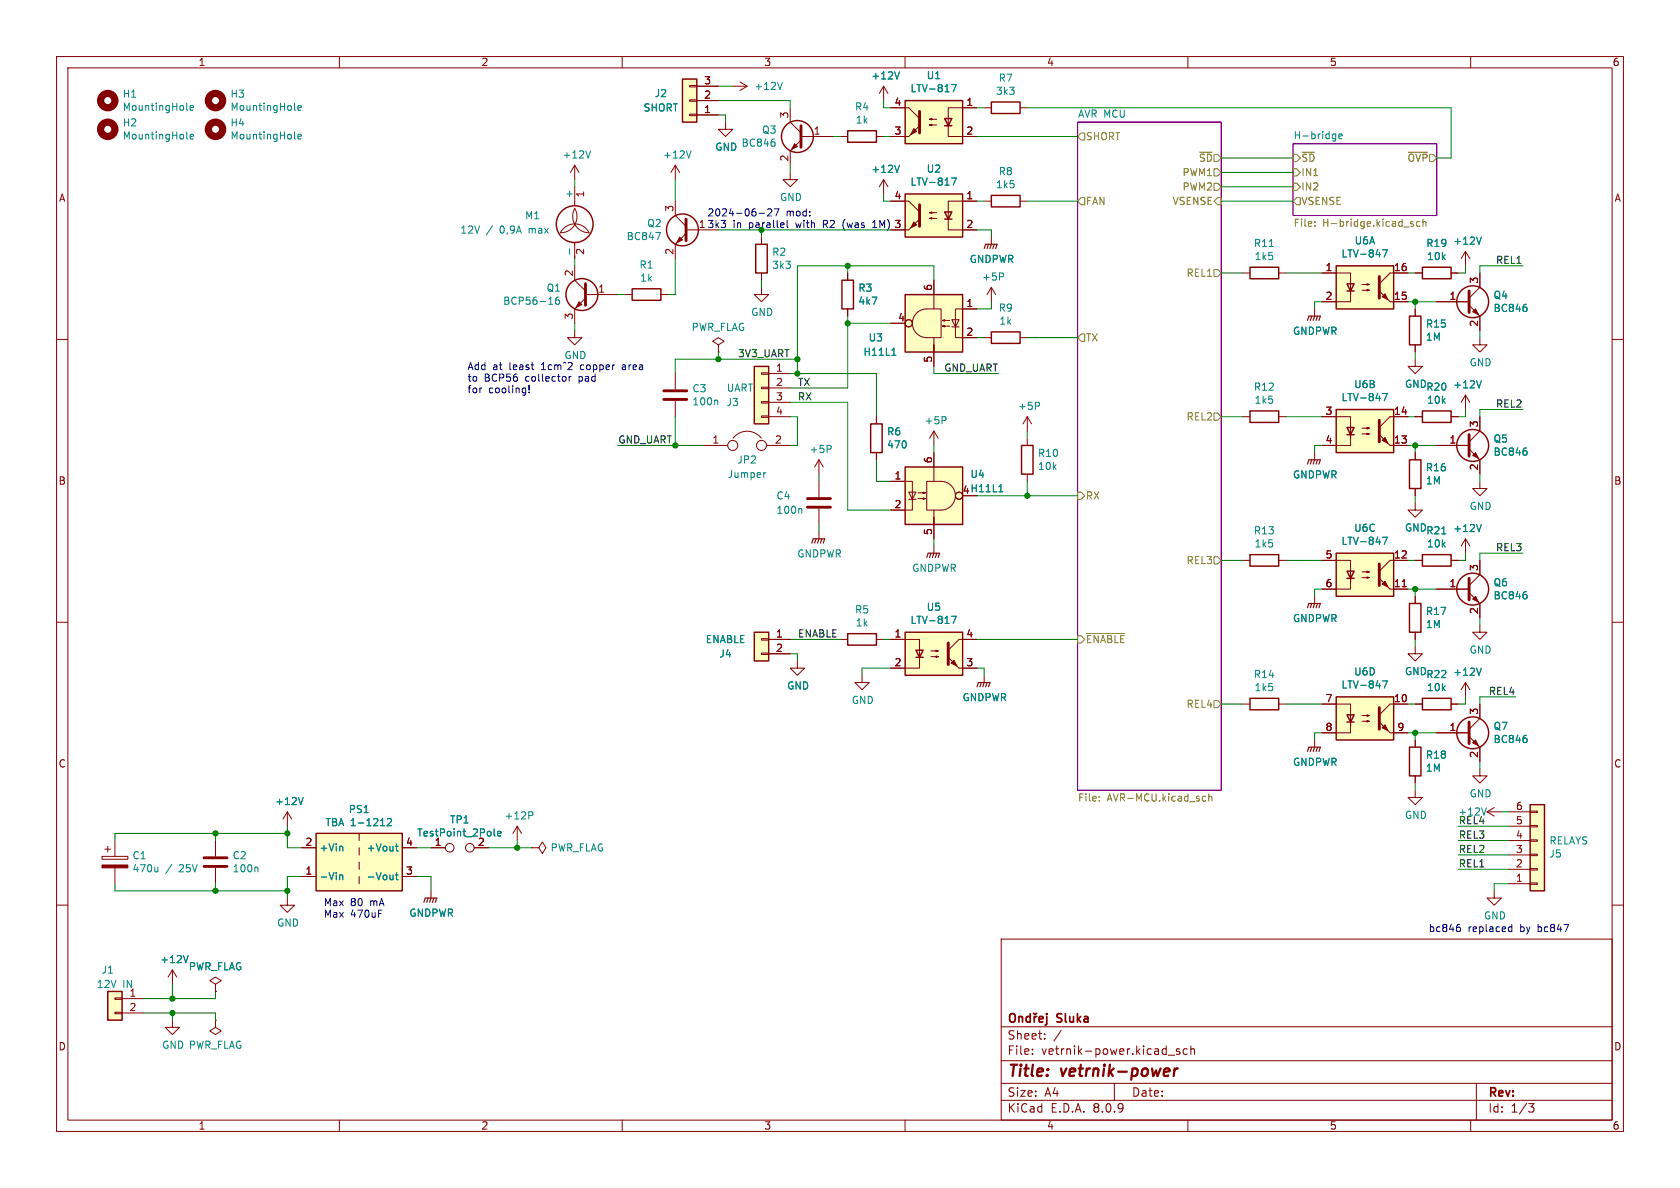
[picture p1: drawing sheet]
<svg xmlns="http://www.w3.org/2000/svg" width="297mm" height="210mm" viewBox="0 0 297 210" stroke-linecap="round" stroke-linejoin="round" font-family="sans-serif">
<g fill="none" stroke="#840000" stroke-width=".18">
<path d="M10 10h277v190h-277zM12 12h273v186h-273zM60 10v2M110 10v2M160 10v2M210 10v2M260 10v2M149.9 48.3v1.2M149.9 54.6v1.3M174 59.7h1.3M175.3 50.8l-.8 1.3M175.3 50.8v2.5"/>
<path d="M175.3 50.8l.7 1.3M180.3 59.7h1.3M232.4 54.6v1.3M250.2 54.6v1.3M254 53.3h5.7M259.7 54l1.9 1.9v2.5M261.6 59.7v1.3h1.3l-1.3 1.2-1.3-1.2h1.3M261.6 48.3v2.5l-1.9 1.9M10 60h2M219.7 73.7h1.3M226.1 73.7h1.2M250.2 61v1.2"/>
<path d="M250.2 73.7h1.3M254 78.7h5.7M256.5 73.7h1.3M259.1 69.9l-.8 1.2M259.1 69.9v2.5M259.1 69.9l.7 1.2M259.7 79.4l1.9 1.9v2.5M261.6 73.7v2.5l-1.9 1.9M285 60h2M232.4 80v1.3M10 110h2M285 110h2"/>
<path d="M38.1 148.6v2.8M38.1 153.4v2.8M10 160h2M38.1 174l1-.6-1-.7-1 .7 1 .6v1.3M38.1 175.3h.1M177 166h108v32h-108zM285 160h2M60 198v2M110 198v2M160 198v2M177 194.5h108M177 191.5h108"/>
<path d="M177 187.5h108M177 181.5h108M182.5 186.3v.1M182.5 185.5v.1M184.7 183.6v.1M184.7 182.8v.1M187.6 182.1l-1.3 2M197 191.5v3M206.5 186.5h1.2M208.5 185.5l-.3-.1-.2 .2v.2l.5 .2v.3h-.5M209.9 185.5l-.4-.1-.3 .3v.4l.1 .2h.6M210 198v2"/>
<path d="M210.5 185.5l.2-.1 .4 .1 .1 .9M210.5 184.9v1.5M260 198v2M261 191.5v6.5M270.2 195.1h1l-.5 .6 .4 .1 .1 .5-.3 .3h-.4"/>
</g>
<path d="M207.7 188.9l-.2 1.3M208.2 188.9l-.4 .1-.2 .3" fill="none" stroke="#840000" stroke-width=".4"/>
<path d="M178.7 179.3a.5 .5 0 0 1 .5-.1 .5 .5 0 0 1 .3 .5v.5a.5 .5 0 0 1-.5 .5 .5 .5 0 0 1-.5-.5v-.5zM180.1 179.7v1M180.1 179.8l.2-.1 .4 .1 .1 .9M182.1 179.8l-.4-.1-.3 .3v.4l.2 .2h.5M182.1 179.2v1.5M182.7 179.1l.3 .2 .3-.2M182.8 179.7v1M183.3 179.7l-.3 .1-.2 .2M185.1 179.2v.1M185.1 179.7v1.3l-.3 .2M183.7 180.2l.7-.2-.1-.2-.4-.1-.2 .2 .1 .7h.5" fill="none" stroke="#840000" stroke-width=".3"/>
<path d="M190.5 21.6h25.4v118.1h-25.4zM228.6 25.4h25.4v12.7h-25.4z" fill="none" stroke="#840084" stroke-width=".18"/>
<g fill="none" stroke="#848400" stroke-width=".18">
<path d="M191.1 23.5h.7v1.3h-.7l-.6-.7zM191.1 34.9h.7v1.3h-.7l-.6-.6zM214.6 29.8h.7l.6 .7-.6 .6h-.7zM214.6 32.4h.7l.6 .6-.6 .7h-.7zM215.3 34.9h.6v1.3h-.6l-.7-.6zM228.6 27.3h.6l.7 .6-.7 .7h-.6zM228.6 29.8h.6l.7 .7-.7 .6h-.6zM228.6 32.4h.6l.7 .6-.7 .7h-.6zM229.2 34.9h.7v1.3h-.7l-.6-.6zM232.4 39.9v.1M232.4 39.2v.1M249 26.9h3.4"/>
<path d="M249.4 39.5l.5 .1v.2l-.2 .2-.3-.1M249.4 39.2h.5M251 39.2h-.3l-.3 .2 .1 .5h.5M251.6 39.3l.1-.1h.3l.1 .8M251.6 38.7v1.3M191.1 59.1h.7v1.2h-.7l-.6-.6zM214.6 47.6h.7l.6 .7-.6 .6h-.7zM214.6 73h.7l.6 .7-.6 .6h-.7zM190.5 87h.6l.7 .6-.7 .7h-.6zM214.6 98.4h.7l.6 .7-.6 .6h-.7zM190.5 112.4h.6l.7 .6-.7 .7h-.6zM192.1 112h6.8"/>
<path d="M214.6 123.8h.7l.6 .7-.6 .6h-.7zM194.3 141.5v.1M194.3 140.8v.1M212.8 140.8h.4M213.2 141.5l-.4 .1M213.7 140.9l.2-.1h.3v.8M213.7 140.3v1.3"/>
</g>
<path d="M235.8 23.7h.3M236.1 23.7v1l-.2 .2M236.1 24.5h-.3M236.7 24.1l.6-.1-.1-.3h-.3l-.2 .2v.6h.5M177.2 48.3l.2 .2v.3l-.2 .1M269.8 54.3l.2 .2-.2 .5M261.9 67.3l-.4 1.3M269.8 79.7l.2 .2-.2 .5M45.4 153.3l.2 .2v.6" fill="none" stroke="#008484" stroke-width=".18"/>
<g fill="none" stroke="#840000" stroke-width=".25">
<path d="M148.8 49.5h2.1v5.1h-2.1zM175.3 58.7h5v2h-5zM249.2 55.9h2v5.1h-2zM221 72.6h5.1v2.1h-5.1zM251.5 72.6h5v2.1h-5z"/>
<circle cx="260.3" cy="53.3" r="2.82"/>
<circle cx="260.3" cy="78.7" r="2.82"/>
</g>
<path d="M231.1 56.6l.3-.7h2l-.2 .7M231.9 55.9l-.3 .7M232.4 55.9l-.2 .7M232.9 55.9l-.2 .7M231.1 82l.3-.7h2l-.2 .7M231.9 81.3l-.3 .7M232.4 81.3l-.2 .7M232.9 81.3l-.2 .7" fill="none" stroke="#840000" stroke-width=".2"/>
<path d="M259.7 51.4v3.8M259.7 76.8v3.8M36.1 153.2h4M36.1 151.6h4" fill="none" stroke="#840000" stroke-width=".51"/>
<g fill="#840000" stroke="#840000" stroke-width=".18">
<path d="M260.3 80.5l.6-.5 .5 1z"/>
<path d="M260.3 55.1l.6-.5 .5 1z"/>
</g>
<path d="M160 52.1h10.2v10.1h-10.2z" fill="#ffffc2"/>
<path d="M160 52.1h10.2v10.1h-10.2z" fill="none" stroke="#840000" stroke-width=".25"/>
<g fill="none" stroke="#840000" stroke-width=".18">
<path d="M157.5 57.2h2.5M162 55.4a2.54 2.54 0 0 1 1.8-.8h2.6v5.1h-2.6a2.54 2.54 0 0 1-2.3-1.6 2.54 2.54 0 0 1 .5-2.7zM165.1 59.7v2.5v-1.2M165.1 49.5v5.1M166.6 57.7l.4-.2v.3l-.4-.1h1.3M166.6 56.6l.4-.1v.3l-.4-.2h1.3M168.3 56.5h1.2l-.6 1.3zM168.3 57.8h1.2M172.7 54.6h-3.8v5.1h3.8M165.1 62.2v2.6"/>
<circle cx="160.7" cy="57.1" r=".63"/>
</g>
<path d="M157.7 62.8h.7M157.9 61.7l.1-.2v1.3" fill="none" stroke="#008484" stroke-width=".18"/>
<path d="M160 34.3h10.2v7.6h-10.2z" fill="#ffffc2"/>
<path d="M160 34.3h10.2v7.6h-10.2zM167 37.5h1.3l-.7 1.2zM167 38.7h1.3M221 47.2h5.1v2.1h-5.1zM251.5 47.2h5v2.1h-5zM249.2 81.3h2v5.1h-2z" fill="none" stroke="#840000" stroke-width=".25"/>
<g fill="none" stroke="#840000" stroke-width=".18">
<path d="M156.2 31.8l-.8 1.2M156.2 31.8v2.5M156.2 31.8l.8 1.2M157.5 35.6h3.2l1.9 1.9M164.3 38.6l.4-.1v.2l-.4-.1h1.3M164.3 37.6l.4-.1v.2l-.4-.1h1.3M167.6 38.7v1.9h5.1M172.7 35.6h-5.1v3.3M157.5 40.6h3.2M219.7 48.3h1.3M226.1 48.3h1.2M250.2 48.3h1.3"/>
<path d="M256.5 48.3h1.3M250.2 80v1.3M250.2 86.4v1.2M261.6 85.1v1.3h1.3l-1.3 1.2-1.3-1.2h1.3M18 151.4h4.6v.5h-4.6zM18.5 150.1h1.1M19 149.6v1M20.3 148.6v2.8M20.3 153.4v2.8M30.5 180.3v1.3h1.2l-1.2 1.3-1.3-1.3h1.3"/>
</g>
<g fill="#840000" stroke="#840000" stroke-width=".18">
<path d="M160.7 40.6l1.9-1.9z"/>
<path d="M161.5 39.2l.6 .6-1.1 .5z"/>
<path d="M18 152.9h4.6v.5h-4.6z"/>
</g>
<path d="M162.6 36.2v3.8" fill="none" stroke="#840000" stroke-width=".51"/>
<path d="M159 29.2l-.4 1.3M168.2 31.5h.9l-.6 1.2M224.4 43.6h.7M27.9 153.3v.8M27.9 154l-.2 .1" fill="none" stroke="#008484" stroke-width=".18"/>
<path d="M236.2 72.4h10.2v7.6h-10.2z" fill="#ffffc2"/>
<path d="M236.2 72.4h10.2v7.6h-10.2zM238.1 75.6h1.3l-.6 1.2zM238.1 76.8h1.3" fill="none" stroke="#840000" stroke-width=".25"/>
<path d="M233.7 73.7h5.1v3.8v-1.9M238.8 76.8v1.9h-5.1M240.8 76.7h1.3l-.4 .1v-.2l.4 .1M240.8 75.7h1.3l-.4 .1v-.2l.4 .1M245.7 78.7h3.2M248.9 73.7h-3.2l-1.9 1.9M250.2 63.5v1.3h1.3l-1.3 1.2-1.3-1.2h1.3M38.1 180.3v1.3l1 .6-1 .7-1-.7 1-.6M38.1 180.3h.1" fill="none" stroke="#840000" stroke-width=".18"/>
<g fill="#840000" stroke="#840000" stroke-width=".18">
<path d="M243.8 76.8l1.9 1.9z"/>
<path d="M244.3 77.9l.6-.6 .5 1.1z"/>
</g>
<path d="M243.8 74.3v3.8" fill="none" stroke="#840000" stroke-width=".51"/>
<path d="M244.4 69.6h.9l-.6 1.2" fill="none" stroke="#008484" stroke-width=".18"/>
<path d="M19 175.3h2.6v5h-2.6z" fill="#ffffc2"/>
<g fill="none" stroke="#840000" stroke-width=".18">
<path d="M134.6 41.9v1.3M134.6 48.3v1.2M127 61l1-.7-1-.6-1 .6 1 .7v1.2M127 62.2h.1M144.8 81.3l-.8 1.3M144.8 81.3v2.5M144.8 85.1v2.8M144.8 89.9v2.8M144.8 81.3l.7 1.3M250.2 88.9v1.3h1.3l-1.3 1.2-1.3-1.2h1.3M219.7 124.5h1.3M226.1 124.5h1.2"/>
<path d="M232.4 130.8v1.3M50.8 158.8v1.2h1.3l-1.3 1.3-1.3-1.3h1.3M50.8 143.5l-.8 1.3M50.8 143.5v2.6M50.8 143.5l.8 1.3M76.2 149.9h2.5M83.8 149.9h2.6M91.4 146.1l-.7 1.2M91.4 146.1v2.5M91.4 146.1l.8 1.2M94 149.9h1.2l.7-1.1 .6 1.1-.6 1-.7-1M94 149.9h.1"/>
<path d="M20.3 178.9h1.3v.3h-1.3zM20.3 176.4h1.3v.3h-1.3zM21.6 176.5h3.8M21.6 179.1h3.8"/>
<circle cx="79.5" cy="149.9" r=".76"/>
<circle cx="83.1" cy="149.9" r=".76"/>
</g>
<path d="M133.6 43.2h2v5.1h-2zM221 123.4h5.1v2.1h-5.1zM19 175.3h2.6v5h-2.6z" fill="none" stroke="#840000" stroke-width=".25"/>
<path d="M146.7 78.7l.2 .3v.3l-.2 .1M141.6 89.9l.1 .2v.6M53.6 141l-.4 1.2M87.4 146.5v1.1l.1 .2M88 147.4l.6-.1-.1-.3h-.4l-.1 .1v.6h.5M93.5 143.5h.5l.2 .2-.1 .4-.6 .1" fill="none" stroke="#008484" stroke-width=".18"/>
<path d="M231.1 132.8l.3-.7h2l-.2 .7M231.9 132.1l-.3 .7M232.4 132.1l-.2 .7M232.9 132.1l-.2 .7" fill="none" stroke="#840000" stroke-width=".2"/>
<path d="M142.7 89.7h4.1M142.7 88.1h4.1" fill="none" stroke="#840000" stroke-width=".51"/>
<path d="M133.3 111.8h2.6v5h-2.6z" fill="#ffffc2"/>
<g fill="none" stroke="#840000" stroke-width=".18">
<path d="M101.6 58.4v1.3h1.3l-1.3 1.3-1.3-1.3h1.3M101.6 47v2.5l1.9 1.9M103.5 52.7l-1.9 1.9v2.6M103.5 52.1h5.7M110.5 52.1h1.3M116.8 52.1h1.3M134.6 50.8v1.3h1.3l-1.3 1.2-1.3-1.2h1.3M119.4 66v2.8M119.4 70.9v2.8M124.5 78.7h4.2M129.6 77.5a3.1 3.1 0 0 1 5 0M135.5 78.7h4.2"/>
<path d="M154.9 73.7v1.2M154.9 80v1.3M134.6 115.4h1.3v.3h-1.3zM134.6 112.9h1.3v.3h-1.3zM135.9 113h3.8M135.9 115.6h3.8M141 116.8v1.3h1.2l-1.2 1.3-1.3-1.3h1.3"/>
<circle cx="129.5" cy="78.7" r=".89"/>
<circle cx="134.6" cy="78.7" r=".89"/>
</g>
<g fill="none" stroke="#840000" stroke-width=".25">
<path d="M111.8 51.1h5v2h-5zM153.9 74.9h2.1v5.1h-2.1zM133.3 111.8h2.6v5h-2.6z"/>
<circle cx="102.9" cy="52.1" r="2.82"/>
</g>
<path d="M103.5 50.2v3.8M117.3 70.6h4.1M117.3 69.1h4.1" fill="none" stroke="#840000" stroke-width=".51"/>
<path d="M102.4 53.3l.5 .5-1 .6z" fill="#840000" stroke="#840000" stroke-width=".18"/>
<path d="M97 53.8h.7M98.8 52.5l-.3 .1a.86 .86 0 0 0 0 1.2l.4-.1v-.5l-.2-.2h-.2l-.3 .2M126.7 70.7l.2 .2v.7M135.4 83.6l-.3 .1" fill="none" stroke="#008484" stroke-width=".18"/>
<path d="M133.3 64.8h2.6v10.1h-2.6z" fill="#ffffc2"/>
<g fill="none" stroke="#840000" stroke-width=".18">
<path d="M156.2 15.2l-.8 1.3M156.2 15.2v2.6M156.2 15.2l.8 1.3M174 35.6h1.3M180.3 35.6h1.3M175.3 41.9v1.3M134.6 73.5h1.3v.3h-1.3zM134.6 71h1.3v.2h-1.3zM134.6 68.5h1.3v.2h-1.3zM134.6 65.9h1.3v.3h-1.3zM135.9 66h3.8M135.9 68.6h3.8"/>
<path d="M135.9 71.1h3.8M135.9 73.7h3.8M181.6 77.5v1.2M181.6 83.8v1.3M152.4 119.4v1.3h1.3l-1.3 1.2-1.3-1.2h1.3M174 119.4v1.3M30.5 171.5l-.8 1.2M30.5 171.5v2.5M30.5 171.5l.7 1.2"/>
</g>
<path d="M175.3 34.5h5v2.1h-5zM133.3 64.8h2.6v10.1h-2.6zM180.6 78.7h2v5.1h-2z" fill="none" stroke="#840000" stroke-width=".25"/>
<path d="M174 43.9l.2-.7h2.1l-.3 .7M174.8 43.2l-.3 .7M175.3 43.2l-.3 .7M175.8 43.2l-.3 .7M172.7 121.4l.3-.7h2l-.2 .7M173.5 120.7l-.3 .7M174 120.7l-.3 .7M174.5 120.7l-.3 .7" fill="none" stroke="#840000" stroke-width=".2"/>
<path d="M159 12.7l-.4 1.3M33.3 168.9l-.4 1.3" fill="none" stroke="#008484" stroke-width=".18"/>
<path d="M160 17.8h10.2v7.6h-10.2z" fill="#ffffc2"/>
<path d="M160 17.8h10.2v7.6h-10.2zM175.3 18h5v2.1h-5zM167 21h1.3l-.7 1.2zM167 22.2h1.3" fill="none" stroke="#840000" stroke-width=".25"/>
<path d="M157.5 19.1h3.2l1.9 1.9M172.7 19.1h-5.1v3.3M174 19.1h1.3M180.3 19.1h1.3M157.5 24.1h3.2M164.3 22.1l.4-.1v.2l-.4-.1h1.3M164.3 21.1l.4-.1v.2l-.4-.1h1.3M167.6 22.2v1.9h5.1M259.1 44.5l-.8 1.2M259.1 44.5v2.5M259.1 44.5l.7 1.2" fill="none" stroke="#840000" stroke-width=".18"/>
<g fill="#840000" stroke="#840000" stroke-width=".18">
<path d="M160.7 24.1l1.9-1.9z"/>
<path d="M161.5 22.7l.6 .5-1.1 .5z"/>
</g>
<path d="M162.6 19.7v3.8" fill="none" stroke="#840000" stroke-width=".51"/>
<path d="M168.2 15h.9l-.6 1.2M261.9 41.9l-.4 1.3" fill="none" stroke="#008484" stroke-width=".18"/>
<path d="M160 111.8h10.2v7.6h-10.2z" fill="#ffffc2"/>
<path d="M160 111.8h10.2v7.6h-10.2zM161.9 114.9h1.3l-.6 1.3zM161.9 116.2h1.3" fill="none" stroke="#840000" stroke-width=".25"/>
<path d="M157.5 113h5.1v3.3M162.6 116.2v1.9h-5.1M164.6 116.1h1.3l-.4 .1v-.2l.4 .1M164.6 115.1h1.3l-.4 .1v-.3l.4 .2M169.5 118.1h3.2M172.7 113h-3.2l-1.9 1.9" fill="none" stroke="#840000" stroke-width=".18"/>
<g fill="#840000" stroke="#840000" stroke-width=".18">
<path d="M167.6 116.2l1.9 1.9z"/>
<path d="M168.7 116.7l.5 1-1.1-.5z"/>
</g>
<path d="M167.6 113.7v3.8" fill="none" stroke="#840000" stroke-width=".51"/>
<path d="M168.2 108.9h.9l-.6 1.3" fill="none" stroke="#008484" stroke-width=".18"/>
<path d="M160 82.6h10.2v10.1h-10.2z" fill="#ffffc2"/>
<g fill="none" stroke="#840000" stroke-width=".25">
<path d="M160 82.6h10.2v10.1h-10.2zM149.9 112h5v2h-5zM249.2 106.7h2v5.1h-2zM251.5 123.4h5v2.1h-5z"/>
<circle cx="141" cy="24.1" r="2.82"/>
</g>
<g fill="none" stroke="#840000" stroke-width=".18">
<path d="M139.7 19.1v2.5l1.9 1.9M141.6 24.8l-1.9 1.9v2.5M141.6 24.1h5.7M165.1 76.2v2.5M165.1 76.2l-.8 1.3M165.1 76.2l.8 1.3M181.6 73.7l-.8 1.2M181.6 73.7v2.5M181.6 73.7l.8 1.2M144.8 94v1.3M157.5 85.1h3.8v5.1h-3.8M160.7 87h1.2l-.6 1.3z"/>
<path d="M160.7 88.3h1.2M162.3 88.1h1.3l-.4 .2v-.3l.4 .1M162.3 87.1h1.3l-.4 .1v-.2l.4 .1M163.8 85.1h2.6a2.54 2.54 0 0 1 2.5 2.5 2.54 2.54 0 0 1-2.5 2.6h-2.6zM165.1 90.2v2.5v-1.3M165.1 80v5.1M165.1 92.7v2.6M165.1 96.5v1.3M148.6 113h1.3M154.9 113h1.3M250.2 114.3v1.3h1.3l-1.3 1.2-1.3-1.2h1.3M250.2 105.4v1.3"/>
<path d="M250.2 111.8v1.2M261.6 110.5v1.3h1.3l-1.3 1.2-1.3-1.2h1.3M250.2 124.5h1.3M256.5 124.5h1.3M259.1 120.7l-.8 1.2M259.1 120.7v2.5M259.1 120.7l.7 1.2"/>
<circle cx="169.5" cy="87.6" r=".63"/>
</g>
<path d="M136.9 25.1l.1 .2-.1 .5M167 73.7l.3 .2-.1 .3-.2 .1M183.5 71.1l.3 .3-.1 .3-.2 .1M176.6 86.9h.7M176.8 85.9l.1-.2v1.2M261.9 118.1l-.4 1.3" fill="none" stroke="#008484" stroke-width=".18"/>
<path d="M143.5 96l.3-.7h2l-.3 .7M144.3 95.3l-.3 .7M144.8 95.3l-.3 .7M145.3 95.3l-.3 .7M163.8 98.6l.3-.8h2l-.2 .8M164.6 97.8l-.3 .8M165.1 97.8l-.3 .8M165.6 97.8l-.2 .8" fill="none" stroke="#840000" stroke-width=".2"/>
<path d="M141.6 22.2v3.8" fill="none" stroke="#840000" stroke-width=".51"/>
<path d="M140.5 25.4l.5 .5-1 .5z" fill="#840000" stroke="#840000" stroke-width=".18"/>
<path d="M236.2 123.2h10.2v7.6h-10.2z" fill="#ffffc2"/>
<path d="M251.5 98h5v2.1h-5zM236.2 123.2h10.2v7.6h-10.2zM238.1 126.4h1.3l-.6 1.2zM238.1 127.6h1.3" fill="none" stroke="#840000" stroke-width=".25"/>
<g fill="none" stroke="#840000" stroke-width=".18">
<path d="M129.5 15.2h2.6M130.8 14.5l1.3 .7M132.1 15.2l-1.3 .8M250.2 99.1h1.3M256.5 99.1h1.3M259.1 95.3l-.8 1.2M259.1 95.3v2.5M259.1 95.3l.7 1.2M232.4 105.4v1.3M233.7 124.5h5.1v3.8v-1.9M238.8 127.6v1.9h-5.1M240.8 127.5h1.3l-.4 .1v-.2l.4 .1"/>
<path d="M240.8 126.5h1.3l-.4 .1v-.2l.4 .1M245.7 129.5h3.2M248.9 124.5h-3.2l-1.9 1.9"/>
</g>
<g fill="#840000" stroke="#840000" stroke-width=".18">
<path d="M243.8 127.6l1.9 1.9z"/>
<path d="M244.3 128.7l.6-.6 .5 1.1z"/>
</g>
<path d="M243.8 125.1v3.8" fill="none" stroke="#840000" stroke-width=".51"/>
<path d="M138.3 14.5l-.4 1.3M254.9 94.4h.7M261.9 92.7l-.4 1.3M244.4 120.4h.9l-.6 1.2" fill="none" stroke="#008484" stroke-width=".18"/>
<path d="M231.1 107.4l.3-.7h2l-.2 .7M231.9 106.7l-.3 .7M232.4 106.7l-.2 .7M232.9 106.7l-.2 .7" fill="none" stroke="#840000" stroke-width=".2"/>
<path d="M120.6 14h2.6v7.6h-2.6z" fill="#ffffc2"/>
<path d="M121.9 15.1h1.3v.3h-1.3zM121.9 17.7h1.3v.2h-1.3zM123.2 17.8h3.8M123.2 15.2h3.8M121.9 20.2h1.3v.2h-1.3zM123.2 20.3h3.8M250.2 139.7v1.3h1.3l-1.3 1.2-1.3-1.2h1.3M250.2 130.8v1.3M250.2 137.2v1.2M261.6 135.9v1.3h1.3l-1.3 1.2-1.3-1.2h1.3" fill="none" stroke="#840000" stroke-width=".18"/>
<path d="M120.6 14h2.6v7.6h-2.6zM249.2 132.1h2v5.1h-2z" fill="none" stroke="#840000" stroke-width=".25"/>
<path d="M236.2 97.8h10.2v7.6h-10.2z" fill="#ffffc2"/>
<path d="M236.2 97.8h10.2v7.6h-10.2zM238.1 101h1.3l-.6 1.2zM238.1 102.2h1.3" fill="none" stroke="#840000" stroke-width=".25"/>
<path d="M128.3 21.6v1.3h1.2l-1.2 1.2-1.3-1.2h1.3M139.7 30.5v1.3h1.3l-1.3 1.2-1.3-1.2h1.3M233.7 99.1h5.1v3.8v-1.9M248.9 99.1h-3.2l-1.9 1.9M238.8 102.2v1.9h-5.1M240.8 102.1h1.3l-.4 .1v-.2l.4 .1M240.8 101.1h1.3l-.4 .1v-.2l.4 .1M245.7 104.1h3.2M247.9 103.7h.7M264.2 157.5v1.3h1.2l-1.2 1.2-1.3-1.2h1.3" fill="none" stroke="#840000" stroke-width=".18"/>
<g fill="#840000" stroke="#840000" stroke-width=".18">
<path d="M243.8 102.2l1.9 1.9z"/>
<path d="M244.3 103.3l.6-.6 .5 1.1z"/>
</g>
<path d="M243.8 99.7v3.8" fill="none" stroke="#840000" stroke-width=".51"/>
<path d="M244.4 95h.9l-.6 1.2" fill="none" stroke="#008484" stroke-width=".18"/>
<path d="M270.5 142.2h2.5v15.3h-2.5z" fill="#ffffc2"/>
<g fill="none" stroke="#840000" stroke-width=".18">
<path d="M101.6 29.2v2.6M101.6 33v3.4M101.6 29.2l-.8 1.3M101.6 29.2l.8 1.3M101.6 36.8a2.87 2.87 0 0 1-2.5 4.3 2.84 2.84 0 0 1 2.5-1.5 2.84 2.84 0 0 1 2.5 1.5 2.92 2.92 0 0 1-2.5-4.3zM148.6 24.1h1.3M154.9 24.1h1.3M101.6 42.9v2.8M219.7 99.1h1.3M226.1 99.1h1.2M254 129.5h5.7M259.7 130.2l1.9 1.9v2.5"/>
<path d="M261.6 124.5v2.5l-1.9 1.9M262.9 143.5h2.5M262.9 143.5l1.3 .8M264.2 142.7l-1.3 .8M266.7 156.2h3.8M266.7 153.7h3.8M266.7 151.1h3.8M266.7 148.6h3.8M266.7 146.1h3.8M266.7 143.5h3.8M270.5 143.4h1.3v.2h-1.3zM270.5 145.9h1.3v.3h-1.3z"/>
<path d="M270.5 148.5h1.3v.2h-1.3zM270.5 151h1.3v.3h-1.3zM270.5 153.5h1.3v.3h-1.3zM270.5 156.1h1.3v.2h-1.3z"/>
</g>
<g fill="none" stroke="#840000" stroke-width=".25">
<path d="M149.9 23.1h5v2h-5zM221 98h5.1v2.1h-5.1zM270.5 142.2h2.5v15.3h-2.5z"/>
<circle cx="101.6" cy="39.6" r="3.3"/>
<circle cx="260.3" cy="129.5" r="2.82"/>
</g>
<g fill="none" stroke="#840000" stroke-width="1.3">
<circle cx="19" cy="17.8" r="1.27"/>
<circle cx="38.1" cy="17.8" r="1.27"/>
<circle cx="19" cy="22.9" r="1.27"/>
<circle cx="38.1" cy="22.9" r="1.27"/>
</g>
<path d="M33 19.3l.2 .2M33.6 19.1l.6-.1v-.3h-.4l-.2 .1 .1 .6h.5M52.1 19.3l.1 .2M52.7 19.1l.6-.1-.1-.3h-.4l-.1 .1v.6h.5M33 24.4l.2 .2M33.6 24.2l.6-.2v-.2l-.4-.1-.2 .2 .1 .6h.5M52.1 24.4l.1 .2M52.7 24.2l.6-.2-.1-.2-.4-.1-.1 .2v.6h.5M104.4 26.7l-.4 1.2M100.7 44v.9M269.8 130.5l.2 .2-.2 .5M262.8 142.8l-.5 1.3" fill="none" stroke="#008484" stroke-width=".18"/>
<path d="M259.7 127.6v3.8" fill="none" stroke="#840000" stroke-width=".51"/>
<path d="M260.3 131.3l.6-.5 .5 1z" fill="#840000" stroke="#840000" stroke-width=".18"/>
<path d="M55.9 147.3h15.2v10.2h-15.2z" fill="#ffffc2"/>
<path d="M55.9 147.3h15.2v10.2h-15.2z" fill="none" stroke="#840000" stroke-width=".25"/>
<path d="M119.4 29.2l-.8 1.3M119.4 29.2v2.6M119.4 29.2l.7 1.3M53.3 154.9h2.6M53.3 149.9h2.6M63.5 147.3v1.3M63.5 149.9v1.2M63.5 152.4v1.3M63.5 154.9v1.3M71.1 154.9h2.6M71.1 149.9h2.6M76.2 157.5v1.3" fill="none" stroke="#840000" stroke-width=".18"/>
<path d="M122.2 26.7l-.4 1.2M60.1 154.7v.8M60.1 154.8l.1-.1h.3l.1 .8M60.4 149.6l.2 .2v.6M67.3 146h.7M68.5 144.8l.5-.1 .2 .4-.8 .9h.8M69.9 154.7h.5M69.9 149.6h.5M70.1 149.2v1.1l.3 .1M70.1 154.2v1.1l.3 .2" fill="none" stroke="#008484" stroke-width=".18"/>
<path d="M74.9 159.5l.3-.7h2l-.2 .7M75.7 158.8l-.3 .7M76.2 158.8l-.3 .7M76.7 158.8l-.2 .7" fill="none" stroke="#840000" stroke-width=".2"/>
<path d="M236.2 47h10.2v7.6h-10.2z" fill="#ffffc2"/>
<g fill="none" stroke="#840000" stroke-width=".25">
<path d="M236.2 47h10.2v7.6h-10.2zM238.1 50.2h1.3l-.6 1.2zM238.1 51.4h1.3"/>
<circle cx="120.6" cy="40.6" r="2.82"/>
<circle cx="260.3" cy="104.1" r="2.82"/>
</g>
<g fill="none" stroke="#840000" stroke-width=".18">
<path d="M123.2 17.8h3.8M123.2 15.2h3.8M157.5 19.1h2.5M170.2 19.1h2.5M119.4 35.6v2.5l1.9 1.9M123.2 20.3h3.8M157.5 35.6h2.5M157.5 24.1h2.5M170.2 35.6h2.5M170.2 24.1h2.5M121.3 41.3l-1.9 1.9v2.5M121.3 40.6h5.7"/>
<path d="M149.9 48.3v1.2M149.9 54.6v1.3M157.5 40.6h2.5M157.5 57.2h2.5M165.1 49.5v2.6M170.2 40.6h2.5M170.2 54.6h2.5M170.2 59.7h2.5M233.7 48.3h5.1v3.8v-1.9M238.8 51.4v1.9h-5.1M240.8 51.3h1.3l-.4 .1v-.2l.4 .1M240.8 50.3h1.3l-.4 .1v-.2l.4 .1"/>
<path d="M245.7 53.3h3.2M248.9 48.3h-3.2l-1.9 1.9M250.2 48.3h1.3M250.2 54.6v1.3M254 53.3h5.7M256.5 48.3h1.3M261.6 48.3v2.5M261.6 55.9v2.5M154.9 73.7v1.2M165.1 62.2v2.6M233.7 78.7h2.5M233.7 73.7h2.5"/>
<path d="M246.4 78.7h2.5M246.4 73.7h2.5M250.2 61v1.2M250.2 73.7h1.3M254 78.7h5.7M256.5 73.7h1.3M261.6 73.7v2.5M154.9 80v1.3M157.5 85.1h2.5M157.5 90.2h2.5M165.1 80v2.6M165.1 92.7v2.6"/>
<path d="M233.7 99.1h2.5M246.4 99.1h2.5M250.2 80v1.3M250.2 86.4v1.2M250.2 99.1h1.3M256.5 99.1h1.3M261.6 99.1v2.5l-1.9 1.9M261.6 81.3v2.5M135.9 113h3.8M135.9 115.6h3.8M157.5 113h2.5M157.5 118.1h2.5"/>
<path d="M170.2 113h2.5M170.2 118.1h2.5M233.7 104.1h2.5M246.4 104.1h2.5M247.9 103.7h.7M250.2 105.4v1.3M250.2 111.8v1.2M254 104.1h5.7M259.7 104.8l1.9 1.9v2.5M233.7 129.5h2.5M233.7 124.5h2.5M246.4 129.5h2.5"/>
<path d="M246.4 124.5h2.5M250.2 130.8v1.3M250.2 137.2v1.2M250.2 124.5h1.3M254 129.5h5.7M256.5 124.5h1.3M261.6 124.5v2.5M261.6 132.1v2.5M53.3 149.9h2.6M53.3 154.9h2.6M71.1 149.9h2.6M71.1 154.9h2.6"/>
<path d="M76.2 149.9h2.5M83.8 149.9h2.6M38.1 175.3h.1"/>
<circle cx="160.7" cy="57.1" r=".63"/>
<circle cx="169.5" cy="87.6" r=".63"/>
</g>
<g fill="#840000" stroke="#840000" stroke-width=".18">
<path d="M243.8 51.4l1.9 1.9z"/>
<path d="M244.3 52.5l.6-.6 .5 1.1z"/>
<path d="M260.3 105.9l.6-.5 .5 1z"/>
<path d="M120.1 41.9l.5 .5-1 .5z"/>
</g>
<path d="M121.3 38.7v3.8M243.8 48.9v3.8M259.7 102.2v3.8" fill="none" stroke="#840000" stroke-width=".51"/>
<g fill="none" stroke="#008484" stroke-width=".18">
<path d="M159 12.7l-.4 1.3M168.2 15h.9l-.6 1.2M159 29.2l-.4 1.3M168.2 31.5h.9l-.6 1.2M115.9 41.1h.9l-.6 1.3M244.4 44.2h.9l-.6 1.2M261.9 41.9l-.4 1.3M269.8 54.3l.2 .2-.2 .5M157.7 62.8h.7M157.9 61.7l.1-.2v1.3M244.4 69.6h.9l-.6 1.2M261.9 67.3l-.4 1.3"/>
<path d="M269.8 79.7l.2 .2-.2 .5M176.6 86.9h.7M176.8 85.9l.1-.2v1.2M244.4 95h.9l-.6 1.2M254.9 94.4h.7M261.9 92.7l-.4 1.3M168.2 108.9h.9l-.6 1.3M261.9 118.1l-.4 1.3M269.8 105.1l.2 .2-.2 .5M244.4 120.4h.9l-.6 1.2M269.8 130.5l.2 .2-.2 .5M53.6 141l-.4 1.2"/>
<path d="M60.1 154.7v.8M60.1 154.8l.1-.1h.3l.1 .8M60.4 149.6l.2 .2v.6M67.3 146h.7M68.5 144.8l.5-.1 .2 .4-.8 .9h.8M69.9 154.7h.5M69.9 149.6h.5M70.1 149.2v1.1l.3 .1M70.1 154.2v1.1l.3 .2M87.4 146.5v1.1l.1 .2M88 147.4l.6-.1-.1-.3h-.4l-.1 .1v.6h.5M33.3 168.9l-.4 1.3"/>
</g>
<g fill="none" stroke="#0000c2" stroke-width=".18">
<path d="M134.2 37.7h1M135.7 37l.5-.1 .2 .4-.7 .9h.7M136.9 36.9h.8l-.5 1.3M139.2 39v1l.1 .2M149.1 39.1l-.1 .5 .1 .7M154.3 39.3l.3-.3v1.2M154.3 40.2h.7M93.5 69.3v.1M93.5 68.2v.8M100.6 66.5v.9M101 66.5l-.4 .3M110.2 64.5l-.2 .1"/>
<path d="M110.2 64.9l-.2 .1 .2 .3M257.7 163.9h.3l.2 .2-.1 .5-.4 .1M257.8 163.4h.3M266.8 164.6h.5M266.8 163.9h.5M267.3 163.4v1.3"/>
</g>
<g fill="none" stroke="#008400" stroke-width=".18">
<path d="M127 15.2h2.5M127 17.8h12.7v1.3M156.2 17.8v1.3h1.3M172.7 19.1h1.3M181.6 19.1h74.9v8.8h-2.5M101.6 31.8v1.2M119.4 31.8v3.8M127 20.3h1.3v1.3M139.7 29.2v1.3M147.3 24.1h1.3M156.2 34.3v1.3h1.3M156.2 24.1h1.3"/>
<path d="M172.7 35.6h1.3M172.7 24.1h17.8M181.6 35.6h8.9M215.9 35.6h12.7M215.9 30.5h12.7M215.9 27.9h12.7M215.9 33h12.7M101.6 45.7v1.3M101.6 57.2v1.2M109.2 52.1h1.3M119.4 45.7v6.4h-1.3M127 40.6h30.5"/>
<path d="M134.6 40.6v1.3M134.6 49.5v1.3M149.9 47v1.3M149.9 55.9v12.7h-10.2M149.9 57.2h7.6M165.1 49.5v-2.5h-24.1v19M172.7 59.7h1.3M172.7 40.6h2.6v1.3M175.3 53.3v1.3h-2.6M181.6 59.7h8.9M215.9 48.3h3.8M227.3 48.3h6.4"/>
<path d="M233.7 53.3h-1.3v1.3M248.9 53.3h5.1M248.9 48.3h1.3M250.2 53.3v1.3M259.1 47v1.3h-1.3M261.6 58.4v1.3M269.2 47h-7.6v1.3M109.2 78.7h15.3M119.4 73.7v5M127 62.2v1.3M139.7 71.1h10.2v19.1h7.6M139.7 66h15.2v7.7"/>
<path d="M139.7 73.7h1.3v5h-1.3M141 63.5h-21.6v2.5M165.1 64.8v1.2h11.4M165.1 78.7v1.3M181.6 76.2v1.3M215.9 73.7h3.8M227.3 73.7h6.4M233.7 78.7h-1.3v1.3M248.9 73.7h1.3M248.9 78.7h5.1M250.2 62.2v1.3M250.2 78.7v1.3"/>
<path d="M259.1 72.4v1.3h-1.3M269.2 72.4h-7.6v1.3M144.8 83.8v1.3M144.8 92.7v1.3M154.9 81.3v3.8h2.6M165.1 95.3v1.2M172.7 87.6h17.8M181.6 85.1v2.5M215.9 99.1h3.8M227.3 99.1h6.4M248.9 99.1h1.3M250.2 87.6v1.3"/>
<path d="M259.1 97.8v1.3h-1.3M261.6 83.8v1.3M269.2 97.8h-7.6v1.3M139.7 115.6h1.3v1.2M139.7 113h8.9M156.2 113h1.3M157.5 118.1h-5.1v1.3M172.7 113h17.8M172.7 118.1h1.3v1.3M233.7 104.1h-1.3v1.3M248.9 104.1h5.1M250.2 104.1v1.3"/>
<path d="M250.2 113v1.3M261.6 109.2v1.3M215.9 124.5h3.8M227.3 124.5h6.4M233.7 129.5h-1.3v1.3M248.9 124.5h1.3M248.9 129.5h5.1M250.2 129.5v1.3M250.2 138.4v1.3M259.1 123.2v1.3h-1.3M261.6 134.6v1.3M268 123.2h-6.4v1.3"/>
<path d="M20.3 156.2v1.3h30.5M38.1 147.3v1.3M38.1 156.2v1.3M50.8 146.1v3.8h2.5M50.8 147.3h-30.5v1.3M53.3 154.9h-2.5v3.9M73.7 149.9h2.5M73.7 154.9h2.5v2.6M86.4 149.9h7.6M91.4 148.6v1.3M257.8 153.7h8.9M257.8 146.1h8.9"/>
<path d="M257.8 148.6h8.9M257.8 151.1h8.9M265.4 143.5h1.3M266.7 156.2h-2.5v1.3M25.4 179.1h12.7v1.2M30.5 174v2.5M30.5 179.1v1.2M38.1 175.3v1.2h-12.7"/>
</g>
<g fill="#008400" stroke="#008400" stroke-width=".18">
<circle cx="250.2" cy="129.5" r=".46"/>
<circle cx="250.2" cy="104.1" r=".46"/>
<circle cx="181.6" cy="87.6" r=".46"/>
<circle cx="250.2" cy="53.3" r=".46"/>
<circle cx="250.2" cy="78.7" r=".46"/>
<circle cx="119.4" cy="78.7" r=".46"/>
<circle cx="127" cy="63.5" r=".46"/>
<circle cx="141" cy="66" r=".46"/>
<circle cx="141" cy="63.5" r=".46"/>
<circle cx="91.4" cy="149.9" r=".46"/>
<circle cx="149.9" cy="47" r=".46"/>
<circle cx="38.1" cy="157.5" r=".46"/>
<circle cx="38.1" cy="147.3" r=".46"/>
<circle cx="50.8" cy="157.5" r=".46"/>
<circle cx="30.5" cy="176.5" r=".46"/>
<circle cx="30.5" cy="179.1" r=".46"/>
<circle cx="50.8" cy="147.3" r=".46"/>
<circle cx="149.9" cy="57.2" r=".46"/>
</g>
<g font-size="2.8" fill="#840000">
<text x="178" y="190.9">Title:</text>
<text x="187.7" y="190.9">vetrnik-power</text>
</g>
<g font-size="2.1" fill="#840000">
<text x="178" y="184">Sheet:</text>
<text x="187" y="181.2">Sluka</text>
<text x="178" y="186.7">File:</text>
<text x="184.1" y="186.7">vetrnik-power.kicad_sch</text>
<text x="178" y="196.9">KiCad</text>
<text x="178" y="194.1">Size:</text>
<text x="184.7" y="194.1">A4</text>
<text x="185.7" y="196.9">E.D.A.</text>
<text x="193.3" y="196.9">8.0.9</text>
<text x="200" y="194.1">Date:</text>
<text x="263" y="194.3">Rev:</text>
<text x="263" y="196.9">Id:</text>
<text x="267.1" y="196.9">1/3</text>
</g>
<g font-size="1.8" fill="#840000">
<text x="35" y="11.9">1</text>
<text x="85" y="11.9">2</text>
<text x="135" y="11.9">3</text>
<text x="185" y="11.9">4</text>
<text x="235" y="11.9">5</text>
<text x="285" y="11.9">6</text>
<text x="124.4" y="17.5">2</text>
<text x="124.4" y="15">3</text>
<text x="124.4" y="20.1">1</text>
<text x="139.4" y="21" transform="rotate(-90 139.4 21)">3</text>
<text x="143.8" y="23.9">1</text>
<text x="158" y="23.9">3</text>
<text x="158" y="18.8">4</text>
<text x="170.7" y="18.8">1</text>
<text x="170.7" y="23.9">2</text>
<text x="139.4" y="28.6" transform="rotate(-90 139.4 28.6)">2</text>
<text x="10.3" y="35.9">A</text>
<text x="103.6" y="35" transform="rotate(-90 103.6 35)">1</text>
<text x="158" y="35.3">4</text>
<text x="170.7" y="35.3">1</text>
<text x="285.3" y="35.9">A</text>
<text x="119.1" y="37.5" transform="rotate(-90 119.1 37.5)">3</text>
<text x="123.4" y="40.4">1</text>
<text x="158" y="40.4">3</text>
<text x="170.7" y="40.4">2</text>
<text x="103.6" y="45.2" transform="rotate(-90 103.6 45.2)">2</text>
<text x="119.1" y="45.2" transform="rotate(-90 119.1 45.2)">2</text>
<text x="101.3" y="49" transform="rotate(-90 101.3 49)">2</text>
<text x="105.7" y="51.8">1</text>
<text x="164.8" y="51.5" transform="rotate(-90 164.8 51.5)">6</text>
<text x="234.2" y="48">1</text>
<text x="234.2" y="53.1">2</text>
<text x="246.3" y="53.1">15</text>
<text x="246.3" y="48">16</text>
<text x="256.2" y="53.1">1</text>
<text x="261.4" y="50.2" transform="rotate(-90 261.4 50.2)">3</text>
<text x="101.3" y="56.6" transform="rotate(-90 101.3 56.6)">3</text>
<text x="158.7" y="56.9">4</text>
<text x="170.7" y="54.4">1</text>
<text x="170.7" y="59.4">2</text>
<text x="261.4" y="57.9" transform="rotate(-90 261.4 57.9)">2</text>
<text x="137.1" y="65.8">1</text>
<text x="164.8" y="64.2" transform="rotate(-90 164.8 64.2)">5</text>
<text x="137.1" y="68.3">2</text>
<text x="137.1" y="70.9">3</text>
<text x="137.1" y="73.4">4</text>
<text x="234.2" y="73.4">3</text>
<text x="246.3" y="73.4">14</text>
<text x="261.4" y="75.6" transform="rotate(-90 261.4 75.6)">3</text>
<text x="125.8" y="78.5">1</text>
<text x="136.9" y="78.5">2</text>
<text x="164.8" y="82" transform="rotate(-90 164.8 82)">6</text>
<text x="234.2" y="78.5">4</text>
<text x="246.3" y="78.5">13</text>
<text x="256.2" y="78.5">1</text>
<text x="261.4" y="83.3" transform="rotate(-90 261.4 83.3)">2</text>
<text x="10.3" y="85.9">B</text>
<text x="158" y="84.8">1</text>
<text x="158" y="89.9">2</text>
<text x="170.1" y="87.4">4 H11L1</text>
<text x="285.3" y="85.9">B</text>
<text x="164.8" y="94.7" transform="rotate(-90 164.8 94.7)">5</text>
<text x="234.2" y="98.8">5</text>
<text x="246.3" y="98.8">12</text>
<text x="261.4" y="101" transform="rotate(-90 261.4 101)">3</text>
<text x="234.2" y="103.9">6</text>
<text x="246.3" y="103.9">11</text>
<text x="256.2" y="103.9">1</text>
<text x="137.1" y="112.8">1</text>
<text x="158" y="112.8">1</text>
<text x="170.7" y="112.8">4</text>
<text x="261.4" y="108.7" transform="rotate(-90 261.4 108.7)">2</text>
<text x="137.1" y="115.3">2</text>
<text x="158" y="117.9">2</text>
<text x="170.7" y="117.9">3</text>
<text x="234.2" y="124.2">7</text>
<text x="246.3" y="124.2">10</text>
<text x="234.2" y="129.3">8</text>
<text x="246.9" y="129.3">9</text>
<text x="256.2" y="129.3">1</text>
<text x="261.4" y="126.4" transform="rotate(-90 261.4 126.4)">3</text>
<text x="10.3" y="135.9">C</text>
<text x="261.4" y="134.1" transform="rotate(-90 261.4 134.1)">2</text>
<text x="285.3" y="135.9">C</text>
<text x="267.9" y="143.3">6</text>
<text x="53.9" y="149.6">2</text>
<text x="71.7" y="149.6">4</text>
<text x="76.8" y="149.6">1</text>
<text x="84.4" y="149.6">2</text>
<text x="267.9" y="148.3">4</text>
<text x="267.9" y="145.8">5</text>
<text x="53.9" y="154.7">1</text>
<text x="71.7" y="154.7">3</text>
<text x="267.9" y="156">1</text>
<text x="267.9" y="153.4">2</text>
<text x="267.9" y="150.9">3</text>
<text x="22.8" y="176.3">1</text>
<text x="22.8" y="178.8">2</text>
<text x="10.3" y="185.9">D</text>
<text x="285.3" y="185.9">D</text>
<text x="35" y="199.9">1</text>
<text x="85" y="199.9">2</text>
<text x="135" y="199.9">3</text>
<text x="185" y="199.9">4</text>
<text x="235" y="199.9">5</text>
<text x="285" y="199.9">6</text>
</g>
<g font-size="1.8" fill="#008484">
<text x="21.6" y="17.5">H1</text>
<text x="40.6" y="17.5">H3</text>
<text x="115.6" y="17.4">J2</text>
<text x="133.2" y="16.1">+12V</text>
<text x="153.9" y="14.2">+12V</text>
<text x="160.9" y="16.5">LTV-817</text>
<text x="163.7" y="14.2">U1</text>
<text x="176" y="17">3k3</text>
<text x="176.5" y="14.7">R7</text>
<text x="21.6" y="22.6">H2</text>
<text x="21.6" y="19.8">MountingHole</text>
<text x="40.6" y="22.6">H4</text>
<text x="40.6" y="19.8">MountingHole</text>
<text x="113.7" y="19.9">SHORT</text>
<text x="134.6" y="23.8">Q3</text>
<text x="151.1" y="19.7">R4</text>
<text x="151.2" y="22">1k</text>
<text x="190.5" y="20.9">AVR MCU</text>
<text x="21.6" y="24.9">MountingHole</text>
<text x="40.6" y="24.9">MountingHole</text>
<text x="99.3" y="28.2">+12V</text>
<text x="117.1" y="28.2">+12V</text>
<text x="126.4" y="26.8">GND</text>
<text x="131" y="26.1">BC846</text>
<text x="228.6" y="24.7">H-bridge</text>
<text x="101.3" y="35.2" transform="rotate(-90 101.3 35.2)">+</text>
<text x="137.8" y="35.7">GND</text>
<text x="153.9" y="30.8">+12V</text>
<text x="160.9" y="33">LTV-817</text>
<text x="163.7" y="30.7">U2</text>
<text x="176" y="33.5">1k5</text>
<text x="176.5" y="31.2">R8</text>
<text x="81.3" y="41.5">12V</text>
<text x="86" y="41.5">/</text>
<text x="88.5" y="41.5">0,9A</text>
<text x="92.7" y="39">M1</text>
<text x="93.8" y="41.5">max</text>
<text x="114.3" y="40.3">Q2</text>
<text x="110.7" y="42.6">BC847</text>
<text x="113" y="47.7">R1</text>
<text x="136.4" y="45.4">R2</text>
<text x="136.4" y="47.7">3k3</text>
<text x="171.3" y="46.7">GNDPWR</text>
<text x="221.6" y="43.9">R11</text>
<text x="221.7" y="46.2">1k5</text>
<text x="237.1" y="45.7">LTV-847</text>
<text x="239.4" y="43.4">U6A</text>
<text x="252.1" y="43.9">R19</text>
<text x="252.2" y="46.2">10k</text>
<text x="256.8" y="43.5">+12V</text>
<text x="96.5" y="51.8">Q1</text>
<text x="113.1" y="50">1k</text>
<text x="151.6" y="51.8">R3</text>
<text x="173.5" y="49.8">+5P</text>
<text x="263.9" y="53">Q4</text>
<text x="88.9" y="54.1">BCP56-16</text>
<text x="122.2" y="58.7">PWR_FLAG</text>
<text x="132.7" y="56.1">GND</text>
<text x="151.6" y="54.1">4k7</text>
<text x="176.5" y="55.3">R9</text>
<text x="176.6" y="57.6">1k</text>
<text x="228.5" y="59.4">GNDPWR</text>
<text x="252" y="58.1">R15</text>
<text x="263.9" y="55.3">BC846</text>
<text x="152.6" y="63.1">H11L1</text>
<text x="153.5" y="60.6">U3</text>
<text x="252" y="60.4">1M</text>
<text x="259.7" y="64.9">GND</text>
<text x="122.3" y="69.5">C3</text>
<text x="122.3" y="71.9">100n</text>
<text x="128.3" y="72">J3</text>
<text x="128.4" y="69.4">UART</text>
<text x="221.6" y="69.3">R12</text>
<text x="221.7" y="71.6">1k5</text>
<text x="237.1" y="71.1">LTV-847</text>
<text x="239.3" y="68.8">U6B</text>
<text x="248.3" y="68.8">GND</text>
<text x="252.1" y="69.3">R20</text>
<text x="252.2" y="71.6">10k</text>
<text x="256.8" y="68.9">+12V</text>
<text x="156.7" y="77.2">R6</text>
<text x="163.4" y="75.2">+5P</text>
<text x="179.9" y="72.7">+5P</text>
<text x="130.3" y="82.1">JP2</text>
<text x="143" y="80.3">+5P</text>
<text x="156.7" y="79.5">470</text>
<text x="183.4" y="83.3">10k</text>
<text x="183.4" y="81">R10</text>
<text x="252" y="83.5">R16</text>
<text x="263.9" y="80.7">BC846</text>
<text x="263.9" y="78.4">Q5</text>
<text x="128.6" y="84.7">Jumper</text>
<text x="137.2" y="88.5">C4</text>
<text x="171.5" y="84.7">U4</text>
<text x="228.5" y="84.8">GNDPWR</text>
<text x="252" y="85.8">1M</text>
<text x="137.2" y="91">100n</text>
<text x="221.6" y="94.7">R13</text>
<text x="239.3" y="94.2">U6C</text>
<text x="248.3" y="94.2">GND</text>
<text x="252.1" y="94.7">R21</text>
<text x="256.8" y="94.3">+12V</text>
<text x="259.7" y="90.3">GND</text>
<text x="140.8" y="98.8">GNDPWR</text>
<text x="161.2" y="101.3">GNDPWR</text>
<text x="221.7" y="97">1k5</text>
<text x="237.1" y="96.5">LTV-847</text>
<text x="252.2" y="97">10k</text>
<text x="263.9" y="106.1">BC846</text>
<text x="263.9" y="103.8">Q6</text>
<text x="124.7" y="113.9">ENABLE</text>
<text x="151.1" y="108.6">R5</text>
<text x="151.2" y="110.9">1k</text>
<text x="160.9" y="110.5">LTV-817</text>
<text x="163.7" y="108.2">U5</text>
<text x="228.5" y="110.2">GNDPWR</text>
<text x="252" y="111.2">1M</text>
<text x="252" y="108.9">R17</text>
<text x="127.1" y="116.4">J4</text>
<text x="239.3" y="119.6">U6D</text>
<text x="248.3" y="119.6">GND</text>
<text x="256.8" y="119.7">+12V</text>
<text x="259.7" y="115.7">GND</text>
<text x="139.1" y="122.1">GND</text>
<text x="150.5" y="124.6">GND</text>
<text x="170.1" y="124.2">GNDPWR</text>
<text x="221.6" y="120.1">R14</text>
<text x="221.7" y="122.4">1k5</text>
<text x="237.1" y="121.9">LTV-847</text>
<text x="252.1" y="120.1">R22</text>
<text x="252.2" y="122.4">10k</text>
<text x="263.9" y="131.5">BC846</text>
<text x="263.9" y="129.2">Q7</text>
<text x="228.5" y="135.6">GNDPWR</text>
<text x="252" y="136.6">1M</text>
<text x="252" y="134.3">R18</text>
<text x="48.5" y="142.5">+12V</text>
<text x="61.6" y="143.9">PS1</text>
<text x="259.7" y="141.1">GND</text>
<text x="57.4" y="146.3">TBA 1-1212</text>
<text x="73.6" y="148.1">TestPoint_2Pole</text>
<text x="79.5" y="145.8">TP1</text>
<text x="89.1" y="145.1">+12P</text>
<text x="248.3" y="145">GND</text>
<text x="273.8" y="149.5">RELAYS</text>
<text x="23.3" y="152.1">C1</text>
<text x="23.3" y="154.4">470u</text>
<text x="29.3" y="154.4">/</text>
<text x="31.8" y="154.4">25V</text>
<text x="41" y="152.1">C2</text>
<text x="41" y="154.4">100n</text>
<text x="56.4" y="155.8">-Vin</text>
<text x="56.4" y="150.7">+Vin</text>
<text x="64.7" y="155.8">-Vout</text>
<text x="64.7" y="150.7">+Vout</text>
<text x="97.2" y="150.7">PWR_FLAG</text>
<text x="273.8" y="151.8">J5</text>
<text x="48.9" y="164">GND</text>
<text x="72.3" y="162.3">GNDPWR</text>
<text x="262.3" y="162.7">GND</text>
<text x="17.9" y="172.3">J1</text>
<text x="28.2" y="170.5">+12V</text>
<text x="33.3" y="171.7">PWR_FLAG</text>
<text x="17" y="174.9">12V</text>
<text x="21.7" y="174.9">IN</text>
<text x="28.6" y="185.6">GND PWR_FLAG</text>
</g>
<g font-size="1.8" fill="#848400">
<text x="191.9" y="25">SHORT</text>
<text x="211.8" y="28.8">~{SD}</text>
<text x="230" y="28.8">~{SD}</text>
<text x="248.7" y="28.8">~{OVP}</text>
<text x="208.9" y="31.3">PWM1</text>
<text x="208.9" y="33.9">PWM2</text>
<text x="230" y="31.3">IN1</text>
<text x="230" y="33.9">IN2</text>
<text x="191.9" y="36.4">FAN</text>
<text x="207.2" y="36.4">VSENSE</text>
<text x="228.6" y="40.4">File:</text>
<text x="230" y="36.4">VSENSE</text>
<text x="233.8" y="40.4">H-bridge.kicad_sch</text>
<text x="209.7" y="49.1">REL1</text>
<text x="191.9" y="60.6">TX</text>
<text x="209.7" y="74.5">REL2</text>
<text x="191.9" y="88.5">RX</text>
<text x="209.7" y="99.9">REL3</text>
<text x="191.9" y="113.9">~{ENABLE}</text>
<text x="209.7" y="125.3">REL4</text>
<text x="190.5" y="142">File:</text>
<text x="195.7" y="142">AVR-MCU.kicad_sch</text>
</g>
<g font-size="1.8" fill="#0000c2">
<text x="125" y="38.3">2024-06-27</text>
<text x="125" y="40.4">3k3</text>
<text x="129.6" y="40.4">in</text>
<text x="139" y="38.3">mod:</text>
<text x="141" y="40.4">with</text>
<text x="146" y="40.4">R2</text>
<text x="149.6" y="40.4">(was</text>
<text x="155.2" y="40.4">1M)3</text>
<text x="82.5" y="65.5">Add</text>
<text x="87.1" y="65.5">at</text>
<text x="90.2" y="65.5">least</text>
<text x="96" y="65.5">1cm^2</text>
<text x="99.7" y="63.7">GND</text>
<text x="103.1" y="65.5">copper</text>
<text x="110.7" y="65.5">area</text>
<text x="82.5" y="67.6">to</text>
<text x="82.5" y="69.6">for</text>
<text x="85.6" y="67.6">BCP56</text>
<text x="86.4" y="69.6">cooling!</text>
<text x="93" y="67.6">collector</text>
<text x="102.6" y="67.6">pad</text>
<text x="57.1" y="160.3">Max</text>
<text x="61.9" y="160.3">80</text>
<text x="65.5" y="160.3">mA</text>
<text x="57.1" y="162.3">Max</text>
<text x="61.9" y="162.3">470uF</text>
<text x="252.5" y="164.9">bc846</text>
<text x="259.5" y="164.9">replaced</text>
<text x="268.8" y="164.9">by</text>
<text x="272.1" y="164.9">bc847</text>
</g>
<text font-size="1.8" fill="#008400" x="132.5" y="40.4">parallel</text>
<g font-size="1.8">
<text x="264.4" y="46.7">REL1</text>
<text x="130.4" y="63.2">3V3_UART</text>
<text x="166.8" y="65.8">GND_UART</text>
<text x="141" y="68.3">TX</text>
<text x="141" y="70.9">RX</text>
<text x="264.4" y="72.1">REL2</text>
<text x="109.2" y="78.5">GND_UART</text>
<text x="264.4" y="97.5">REL3</text>
<text x="141" y="112.8">ENABLE</text>
<text x="263.1" y="122.9">REL4</text>
<text x="257.7" y="144.4">+12V</text>
<text x="257.8" y="145.8">REL4</text>
<text x="257.8" y="148.3">REL3</text>
<text x="257.8" y="153.4">REL1</text>
<text x="257.8" y="150.9">REL2</text>
</g>
</svg>
